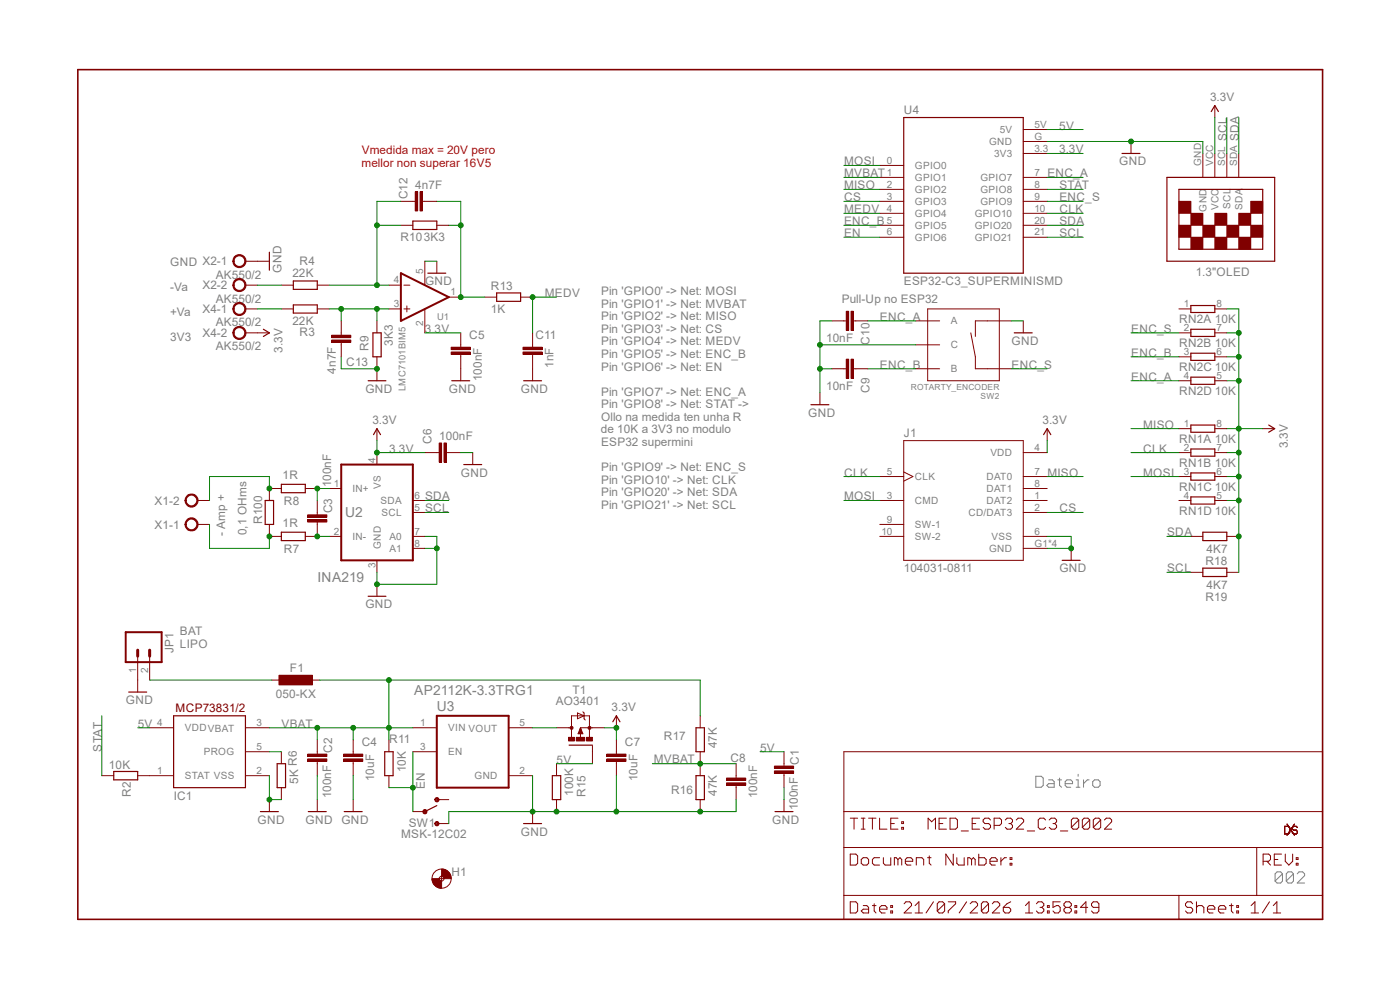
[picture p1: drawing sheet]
<svg xmlns="http://www.w3.org/2000/svg" width="297mm" height="210mm" viewBox="0 0 297 210" stroke-linecap="round" stroke-linejoin="round" font-family="sans-serif">
<g fill="none" stroke="#808080" stroke-width=".21">
<path d="M219.8 164.7h1.1l.4 .4v1.5l-.4 .4h-1.1zM222.5 165.4h.8l.3 .4v1.2h-1.1l-.4-.4 .4-.4h1.1M224.4 165.4h.8M224.8 165.1v1.5l.4 .4M226 166.2h1.5v-.4l-.3-.4h-.8l-.4 .4v.8l.4 .4h.8M228.3 167h.8M228.3 165.4h.4v1.6M228.7 164.3v.4M229.9 165.4v1.6M231.1 165.4h-.4l-.8 .8M231.8 165.8l.4-.4h.8l.4 .4v.8l-.4 .4h-.8l-.4-.4zM272.1 185.4l-.4-.4h-.8l-.4 .4v1.5"/>
<path d="M272.1 185.4v1.5l-.4 .4h-.8l-.4-.4M272.1 185.4l-1.6 1.5M274.4 185.4l-.4-.4h-.7l-.4 .4v1.5M274.4 185.4v1.5l-.4 .4h-.7l-.4-.4M274.4 185.4l-1.5 1.5M275.2 185.4l.4-.4h.8l.4 .4v.4l-1.6 1.5h1.6"/>
</g>
<path d="M191.7 24.9h25.4v33.1h-25.4zM247.6 37.6h22.8v17.8h-22.8zM250.1 40.2h17.8v12.7h-17.8z" fill="none" stroke="#800000" stroke-width=".25"/>
<g fill="none" stroke="#800000" stroke-width=".21">
<path d="M186.6 35.1h5.1M186.6 37.6h5.1M217.1 27.5h5.1M217.1 30h5.1M217.1 32.6h5.1M217.1 37.6h5.1M186.6 40.2h5.1M186.6 42.7h5.1M186.6 45.3h5.1M186.6 47.8h5.1M186.6 50.3h5.1M217.1 40.2h5.1"/>
<path d="M217.1 42.7h5.1M217.1 45.3h5.1M217.1 47.8h5.1M217.1 50.3h5.1M179 159.5h101.6v35.5h-101.6zM179 179.8h101.6M179 172.2h101.6M180.4 173.6h1.5M181.2 173.6v2.3M182.7 173.6h.8M182.7 175.9h.8M183.1 173.6v2.3"/>
<path d="M184.3 173.6h1.5M185.1 173.6v2.3M186.6 173.6v2.3h1.6M189 174.7h.7M190.5 173.6h-1.5v2.3h1.5M191.3 175.5h.4v.4h-.4zM191.3 174.3h.4v.4h-.4zM196.9 175.9v-2.3l.8 .7 .8-.7v2.3M199.2 174.7h.8M200.8 173.6h-1.6v2.3h1.6M201.5 173.6h1.2l.4 .3v1.6l-.4 .4h-1.2zM203.9 176.3h1.5"/>
<path d="M206.2 174.7h.8M207.8 173.6h-1.6v2.3h1.6M210.1 173.9l-.3-.3h-.8l-.4 .3v.4l.4 .4h.8l.3 .4v.4l-.3 .4h-.8l-.4-.4M210.9 175.1h1.2l.4-.4v-.8l-.4-.3h-1.2v2.3M213.3 173.9l.4-.3h.7l.4 .3v.4l-.4 .4M214 174.7h.4M214.4 174.7l.4 .4v.4l-.4 .4h-.7l-.4-.4M215.6 173.9l.4-.3h.7l.5 .3v.4l-1.6 1.6h1.6M217.9 176.3h1.6M221.8 173.9l-.4-.3h-.8l-.3 .3v1.6l.3 .4h.8l.4-.4M222.6 173.9l.4-.3h.8l.4 .3v.4l-.4 .4M223.4 174.7h.4"/>
<path d="M223.8 174.7l.4 .4v.4l-.4 .4h-.8l-.4-.4M225 176.3h1.5M228.9 173.9l-.4-.3h-.8l-.4 .3v1.6M228.9 173.9v1.6l-.4 .4h-.8l-.4-.4M228.9 173.9l-1.6 1.6M231.2 173.9l-.4-.3h-.8l-.4 .3v1.6M231.2 173.9v1.6l-.4 .4h-.8l-.4-.4M231.2 173.9l-1.6 1.6M233.5 173.9l-.4-.3h-.7l-.5 .3v1.6M233.5 173.9v1.6l-.4 .4h-.7l-.5-.4M233.5 173.9l-1.6 1.6M234.3 173.9l.4-.3h.8l.3 .3v.4l-1.5 1.6h1.5"/>
<path d="M266.6 179.8v10.1M179 189.9h101.6M180.4 181.2h1.2l.3 .4v1.5l-.3 .4h-1.2zM180.4 191.3h1.2l.3 .4v1.6l-.3 .4h-1.2zM182.7 182.3l.4-.4h.8l.4 .4v.8l-.4 .4h-.8l-.4-.4zM183.1 192.1h.8l.4 .4v1.2h-1.2l-.4-.4 .4-.4h1.2M185.1 192.1h.7M185.5 191.7v1.6l.3 .4M186.6 192.9h1.6v-.4l-.4-.4h-.8l-.4 .4v.8l.4 .4h.8M186.6 181.9h-1.1l-.4 .4v.8l.4 .4h1.1M187.4 181.9v1.2l.4 .4h1.2v-1.6M189 193.3h.4v.4h-.4z"/>
<path d="M189 192.1h.4v.4h-.4zM190.5 182.3l-.4-.4h-.4v1.6M190.5 182.3l.4-.4 .4 .4v1.2M190.5 182.3v1.2M191.8 191.7l.4-.4h.8l.4 .4v.4l-1.6 1.6h1.6M192.1 182.7h1.5v-.4l-.3-.4h-.9l-.3 .4v.8l.3 .4h.9M194.1 193.7h1.6M194.1 192.1l.8-.8v2.4M194.4 183.5v-1.6h1.2l.4 .4v1.2M196.8 181.9h.7M197.1 181.6v1.5l.4 .4M198 191.3l-1.5 2.4"/>
<path d="M200.4 191.7v1.6l-.4 .4h-.8l-.4-.4M200.4 191.7l-.4-.4h-.8l-.4 .4v1.6M200.4 191.7l-1.6 1.6M201.2 191.3h1.5v.4l-1.5 1.6v.4M202.2 181.2v2.3l-1.5-2.3v2.3M203 181.9v1.2l.4 .4h1.2v-1.6M205.1 191.3l-1.6 2.4M205.8 191.7l.4-.4h.8l.4 .4v.4l-1.6 1.6h1.6M206.1 182.3l-.4-.4h-.4v1.6M206.1 182.3v1.2M206.1 182.3l.4-.4 .4 .4v1.2M207.6 181.2v2.3h1.2l.4-.4v-.8l-.4-.4h-1.2"/>
<path d="M209.7 191.7v1.6l-.4 .4h-.7l-.4-.4M209.7 191.7l-.4-.4h-.7l-.4 .4v1.6M209.7 191.7l-1.5 1.6M210 182.7h1.5v-.4l-.3-.4h-.8l-.4 .4v.8l.4 .4h.8M210.5 191.7l.4-.4h.8l.4 .4v.4l-1.6 1.6h1.6M212.3 181.9v1.6M212.9 192.5h1.1l.4 .4v.4l-.4 .4h-.8l-.3-.4zM213.5 181.9h-.4l-.8 .8M214.3 183.1h.4v.4h-.4zM214.3 181.9h.4v.4h-.4zM214.4 191.3l-.8 .4-.7 .8M217.6 193.7h1.5"/>
<path d="M217.6 192.1l.7-.8v2.4M219.9 191.7l.4-.4h.7l.4 .4v.4l-.4 .4M220.6 192.5h.4M221 192.5l.4 .4v.4l-.4 .4h-.7l-.4-.4M222.2 193.3h.4v.4h-.4zM222.2 192.1h.4v.4h-.4zM224.9 191.3h-1.5v1.2l.8-.4h.3l.4 .4v.8l-.4 .4h-.7l-.4-.4M226.1 192.5l-.4 .4v.4l.4 .4h.8l.4-.4v-.4l-.4-.4M226.1 192.5l-.4-.4v-.4l.4-.4h.8l.4 .4v.4l-.4 .4M226.1 192.5h.8M228 193.3h.4v.4h-.4zM228 192.1h.4v.4h-.4z"/>
<path d="M230.8 192.5h-1.6l1.2-1.2v2.4M233.1 192.5h-1.2l-.3-.4v-.4l.3-.4h.8l.4 .4v1.6l-.4 .4h-.8l-.3-.4M250.1 189.9v5.1M253 191.7l-.4-.4h-.7l-.4 .4v.4l.4 .4h.7l.4 .4v.4l-.4 .4h-.7l-.4-.4M253.8 192.5l.4-.4h.8l.4 .4v1.2M253.8 191.3v2.4M256.2 192.9h1.5v-.4l-.4-.4h-.8l-.3 .4v.8l.3 .4h.8M258.5 192.9h1.6v-.4l-.4-.4h-.8l-.4 .4v.8l.4 .4h.8M260.8 192.1h.8M261.2 191.7v1.6l.4 .4M262.4 193.3h.4v.4h-.4zM262.4 192.1h.4v.4h-.4z"/>
<path d="M265.4 193.7h1.6M265.4 192.1l.8-.8v2.4M268 182.7h1.2l.3-.4v-.7l-.3-.4h-1.2v2.3M268.8 182.7l.7 .8M269.3 191.3l-1.5 2.4M270.1 193.7h1.6M270.1 192.1l.8-.8v2.4M270.3 182.3h.8M271.9 181.2h-1.6v2.3h1.6M272.7 181.2v1.5l.7 .8 .8-.8v-1.5M275 183.1h.4v.4h-.4zM275 181.9h.4v.4h-.4z"/>
</g>
<path d="M16.5 14.8h264.1v180.2h-264.1z" fill="none" stroke="#800000" stroke-width=".34"/>
<path d="M260.3 47.8h2.5v2.5h-2.5z" fill-rule="evenodd" fill="#800000"/>
<path d="M260.3 47.8h2.5v2.5h-2.5z" fill="none" stroke="#800000" stroke-width=".21"/>
<path d="M262.8 45.3h2.5v2.5h-2.5z" fill-rule="evenodd" fill="#800000"/>
<path d="M262.8 45.3h2.5v2.5h-2.5z" fill="none" stroke="#800000" stroke-width=".21"/>
<path d="M265.3 42.7h2.6v2.6h-2.6z" fill-rule="evenodd" fill="#800000"/>
<path d="M265.3 42.7h2.6v2.6h-2.6z" fill="none" stroke="#800000" stroke-width=".21"/>
<path d="M257.7 50.3h2.6v2.6h-2.6z" fill-rule="evenodd" fill="#800000"/>
<path d="M257.7 50.3h2.6v2.6h-2.6z" fill="none" stroke="#800000" stroke-width=".21"/>
<path d="M250.1 42.7h2.5v2.6h-2.5z" fill-rule="evenodd" fill="#800000"/>
<path d="M250.1 42.7h2.5v2.6h-2.5z" fill="none" stroke="#800000" stroke-width=".21"/>
<path d="M252.6 45.3h2.6v2.5h-2.6z" fill-rule="evenodd" fill="#800000"/>
<path d="M252.6 45.3h2.6v2.5h-2.6z" fill="none" stroke="#800000" stroke-width=".21"/>
<path d="M257.7 45.3h2.6v2.5h-2.6z" fill-rule="evenodd" fill="#800000"/>
<path d="M257.7 45.3h2.6v2.5h-2.6z" fill="none" stroke="#800000" stroke-width=".21"/>
<path d="M250.1 47.8h2.5v2.5h-2.5z" fill-rule="evenodd" fill="#800000"/>
<path d="M250.1 47.8h2.5v2.5h-2.5z" fill="none" stroke="#800000" stroke-width=".21"/>
<path d="M255.2 47.8h2.5v2.5h-2.5z" fill-rule="evenodd" fill="#800000"/>
<path d="M255.2 47.8h2.5v2.5h-2.5z" fill="none" stroke="#800000" stroke-width=".21"/>
<path d="M265.3 47.8h2.6v2.5h-2.6z" fill-rule="evenodd" fill="#800000"/>
<path d="M265.3 47.8h2.6v2.5h-2.6z" fill="none" stroke="#800000" stroke-width=".21"/>
<path d="M252.6 50.3h2.6v2.6h-2.6z" fill-rule="evenodd" fill="#800000"/>
<path d="M252.6 50.3h2.6v2.6h-2.6z" fill="none" stroke="#800000" stroke-width=".21"/>
<path d="M262.8 50.3h2.5v2.6h-2.5z" fill-rule="evenodd" fill="#800000"/>
<g fill="none" stroke="#800000" stroke-width=".21">
<path d="M255.2 32.6v5M257.7 32.6v5M260.3 32.6v5M262.8 32.6v5M85 47.8h2.6M90.1 55.4v5.1M92.7 47.8h2.5M262.8 50.3h2.5v2.6h-2.5zM59.7 65.5h2.5M59.7 60.5h2.5M67.3 65.5h2.5M67.3 60.5h2.5"/>
<path d="M80 68.1v2.5M80 75.7v2.5M82.5 65.5h2.5M82.5 60.5h2.5M85.7 65.5h1.3M85.7 60.5h1.3M86.3 64.9v1.3M90.1 65.5v5.1M95.2 63h2.5M97.7 73.2v.5M97.7 75.2v.5M102.8 63h2.6"/>
<path d="M110.4 63h2.6"/>
</g>
<path d="M62.2 59.6h5.1v1.8h-5.1zM87.6 46.9h5.1v1.8h-5.1zM62.2 64.7h5.1v1.7h-5.1zM79.1 70.6h1.8v5.1h-1.8zM105.4 62.1h5v1.8h-5z" fill="none" stroke="#800000" stroke-width=".25"/>
<path d="M85 58l10.2 5-10.2 5.1z" fill="none" stroke="#800000" stroke-width=".42"/>
<path d="M95.7 73.7h4.1v.5h-4.1z" fill-rule="evenodd" fill="#800000"/>
<path d="M95.7 73.7h4.1v.5h-4.1z" fill="none" stroke="#800000" stroke-width=".21"/>
<path d="M95.7 74.7h4.1v.5h-4.1z" fill-rule="evenodd" fill="#800000"/>
<g fill="none" stroke="#800000" stroke-width=".21">
<path d="M92.7 55.4v2.6M80 78.2v2.6M95.7 74.7h4.1v.5h-4.1zM97.7 70.6v2.6M97.7 75.7v5.1M194.3 78.2h5M194.3 68.1h5M194.3 73.2h5M196.8 65.5h15.2v15.3h-15.2zM206 70.6l.9 5.1v2.5h7.6M214.5 68.1h-7.6v3.3M92.7 96h.5"/>
<path d="M94.7 96h.5"/>
</g>
<path d="M90.8 58h3.8M78.1 80.8h3.8M95.8 80.8h3.9" fill="none" stroke="#800000" stroke-width=".25"/>
<path d="M93.2 94h.5v4h-.5z" fill-rule="evenodd" fill="#800000"/>
<path d="M93.2 94h.5v4h-.5z" fill="none" stroke="#800000" stroke-width=".21"/>
<path d="M94.2 94h.5v4h-.5z" fill-rule="evenodd" fill="#800000"/>
<g fill="none" stroke="#800000" stroke-width=".21">
<path d="M80 96v2.6M90.1 96h2.6M94.2 94h.5v4h-.5zM95.2 96h2.5M57.1 103.6v2.6M57.1 111.3v2.5M67.3 108.7v.5M67.3 110.7v.6M69.8 113.8h2.6M69.8 103.6h2.6M80 118.9v2.5M87.6 113.8h2.5"/>
<path d="M87.6 116.3h2.5M87.6 108.7h2.5M87.6 106.2h2.5"/>
</g>
<path d="M56.3 106.2h1.7v5.1h-1.7z" fill="none" stroke="#800000" stroke-width=".25"/>
<path d="M72.4 98.6h15.2v20.3h-15.2z" fill="none" stroke="#800000" stroke-width=".42"/>
<path d="M65.3 110.2h4v.5h-4z" fill-rule="evenodd" fill="#800000"/>
<path d="M65.3 110.2h4v.5h-4z" fill="none" stroke="#800000" stroke-width=".21"/>
<path d="M65.3 109.2h4v.5h-4z" fill-rule="evenodd" fill="#800000"/>
<g fill="none" stroke="#800000" stroke-width=".21">
<path d="M191.7 93.5h25.4v25.4h-25.4zM217.1 96h5.1M57.1 103.6h2.6M57.1 113.8h2.6M64.8 103.6h2.5M65.3 109.2h4v.5h-4zM67.3 106.2v2.5M67.3 111.3v2.5h-2.5M186.6 113.8h5.1M186.6 106.2h5.1M186.6 101.1h5.1M186.6 111.3h5.1"/>
<path d="M191.7 100.1l2 1-2 1M217.1 103.6h5.1M217.1 113.8h5.1M217.1 106.2h5.1M217.1 108.7h5.1M217.1 101.1h5.1M217.1 116.3h5.1M31.7 154.4h5.1M52.1 154.4h5M52.1 159.5h5M120.6 154.4h.6M121.2 156.4v-4.6h3.9v4.6"/>
<path d="M122.5 151.3l1.4 .5-1.4 .7zM123.1 154.4h2.6M123.1 154.4l.6 1.3h-1.1zM123.1 155.5v.9M123.7 151l.2 .3v1.2l.3 .2M125.7 158.2v1.3M31.7 164.5h5.1M52.1 164.5h5"/>
</g>
<path d="M59.7 102.7h5.1v1.8h-5.1zM59.7 112.9h5.1v1.8h-5.1zM36.8 151.8h15.3v15.3h-15.3zM120.7 158.1h5" fill="none" stroke="#800000" stroke-width=".25"/>
<path d="M123.1 155.3v.2h-.2l.2-.9 .3 .9" fill="none" stroke="#800000" stroke-width=".34"/>
<path d="M124.8 154.2h.5v.4h-.5l-.1-.2z" fill-rule="evenodd" fill="#800000"/>
<path d="M124.8 154.2h.5v.4h-.5l-.1-.2z" fill="none" stroke="#800000" stroke-width=".21"/>
<path d="M121 154.2h.5v.4h-.5l-.1-.2z" fill-rule="evenodd" fill="#800000"/>
<path d="M121 154.2h.5v.4h-.5l-.1-.2z" fill="none" stroke="#800000" stroke-width=".21"/>
<path d="M124.4 156.4h1.3v.8h-1.3z" fill-rule="evenodd" fill="#800000"/>
<path d="M124.4 156.4h1.3v.8h-1.3z" fill="none" stroke="#800000" stroke-width=".21"/>
<path d="M120.6 156.4h1.3v.8h-1.3z" fill-rule="evenodd" fill="#800000"/>
<path d="M120.6 156.4h1.3v.8h-1.3z" fill="none" stroke="#800000" stroke-width=".21"/>
<path d="M122.3 156.4h1.7v.8h-1.7z" fill-rule="evenodd" fill="#800000"/>
<g fill="none" stroke="#800000" stroke-width=".21">
<path d="M100.3 96v2.6M80 124v2.5M59.7 159.5v2.5M87.6 154.4h5.1M87.6 159.5h5.1M107.9 154.4h5.1M118.1 154.4h2.5M122.3 156.4h1.7v.8h-1.7zM125.7 159.5v2.5M125.7 154.4h2.5M130.8 159.5v.5M57.1 169.6v2.6"/>
<path d="M59.7 167.1v2.5M107.9 164.5h5.1M113 172.2v2.5M118.1 162v2.5M118.1 169.6v2.6M130.8 161.5v.5"/>
</g>
<path d="M92.7 151.8h15.2v15.3h-15.2z" fill="none" stroke="#800000" stroke-width=".42"/>
<path d="M98.4 98.6h3.8M78.1 126.5h3.8M55.2 172.2h3.9M58.8 162h1.8v5.1h-1.8zM111.1 174.7h3.8M117.2 164.5h1.8v5.1h-1.8z" fill="none" stroke="#800000" stroke-width=".25"/>
<path d="M128.7 160h4.1v.5h-4.1z" fill-rule="evenodd" fill="#800000"/>
<path d="M128.7 160h4.1v.5h-4.1z" fill="none" stroke="#800000" stroke-width=".21"/>
<path d="M128.7 161h4.1v.5h-4.1z" fill-rule="evenodd" fill="#800000"/>
<path d="M74.9 159.5v.5M130.8 156.9v2.6M74.9 161.5v.5M128.7 161h4.1v.5h-4.1zM130.8 162v2.5" fill="none" stroke="#800000" stroke-width=".21"/>
<path d="M72.9 160h4.1v.5h-4.1z" fill-rule="evenodd" fill="#800000"/>
<path d="M72.9 160h4.1v.5h-4.1z" fill="none" stroke="#800000" stroke-width=".21"/>
<path d="M72.9 161h4.1v.5h-4.1z" fill-rule="evenodd" fill="#800000"/>
<path d="M29.2 139.2v7.6M31.7 139.2v5.1M74.9 156.9v2.6M82.5 156.9v2.6M72.9 161h4.1v.5h-4.1zM74.9 162v2.5M82.5 164.5v2.6M92.7 174.7h.6M92.7 169.6h.6" fill="none" stroke="#800000" stroke-width=".21"/>
<path d="M27.3 146.8h3.8M81.6 159.5h1.8v5h-1.8zM92.7 170.9l-2.6 1.3" fill="none" stroke="#800000" stroke-width=".25"/>
<path d="M26.7 134.1h7.6v6.4h-7.6z" fill="none" stroke="#800000" stroke-width=".42"/>
<path d="M29.2 137.9v1.3M31.7 137.9v1.3" fill="none" stroke="#800000" stroke-width=".64"/>
<path d="M92.3 169.4l.5-.2 .3 .4-.1 .3-.5 .2-.3-.5 .4-.2 .3 .2-.3 .3-.4-.3z" fill-rule="evenodd" fill="#800000"/>
<path d="M92.3 169.4l.5-.2 .3 .4-.1 .3-.5 .2-.3-.5 .4-.2 .3 .2-.3 .3-.4-.3z" fill="none" stroke="#800000" stroke-width=".21"/>
<path d="M92.3 174.5l.5-.2 .3 .4-.1 .3-.5 .2-.3-.5 .4-.2 .3 .2-.3 .3-.4-.3z" fill-rule="evenodd" fill="#800000"/>
<path d="M92.3 174.5l.5-.2 .3 .4-.1 .3-.5 .2-.3-.5 .4-.2 .3 .2-.3 .3-.4-.3z" fill="none" stroke="#800000" stroke-width=".21"/>
<path d="M89.8 171.9l.5-.2 .3 .5-.1 .3-.5 .1-.3-.4 .4-.3 .3 .3-.3 .2-.4-.2z" fill-rule="evenodd" fill="#800000"/>
<path d="M179 68.1h.5M181.1 68.1h.5M227.2 116.3v2.6M87.6 172.2h2.5M89.8 171.9l.5-.2 .3 .5-.1 .3-.5 .1-.3-.4 .4-.3 .3 .3-.3 .2-.4-.2zM92.7 174.7h2.5M92.7 169.6h2.5" fill="none" stroke="#800000" stroke-width=".21"/>
<path d="M225.3 118.9h3.9" fill="none" stroke="#800000" stroke-width=".25"/>
<path d="M180.6 66h.5v4.1h-.5z" fill-rule="evenodd" fill="#800000"/>
<path d="M180.6 66h.5v4.1h-.5z" fill="none" stroke="#800000" stroke-width=".21"/>
<path d="M179.5 66h.5v4.1h-.5z" fill-rule="evenodd" fill="#800000"/>
<path d="M176.5 68.1h2.5M179 78.2h.5M179.5 66h.5v4.1h-.5zM181.1 78.2h.5M181.6 68.1h2.5" fill="none" stroke="#800000" stroke-width=".21"/>
<path d="M180.6 76.2h.5v4.1h-.5z" fill-rule="evenodd" fill="#800000"/>
<path d="M180.6 76.2h.5v4.1h-.5z" fill="none" stroke="#800000" stroke-width=".21"/>
<path d="M179.5 76.2h.5v4.1h-.5z" fill-rule="evenodd" fill="#800000"/>
<path d="M239.9 30v2.6M176.5 78.2h2.5M179.5 76.2h.5v4.1h-.5zM181.6 78.2h2.5M217.1 68.1v2.5M173.9 83.3v2.6" fill="none" stroke="#800000" stroke-width=".21"/>
<path d="M238 32.6h3.9M215.2 70.6h3.8M172 85.9h3.9" fill="none" stroke="#800000" stroke-width=".25"/>
<path d="M39.6 110.4a1.39 1.39 0 0 1 2.2 .1 1.39 1.39 0 0 1-.8 2.1 1.39 1.39 0 0 1-1.8-1.3h.3a1.15 1.15 0 0 1 1.7-1 1.15 1.15 0 0 1 .2 1.9 1.15 1.15 0 0 1-1.9-.6v-.3h-.3z" fill-rule="evenodd" fill="#800000"/>
<path d="M39.6 110.4a1.39 1.39 0 0 1 2.2 .1 1.39 1.39 0 0 1-.8 2.1 1.39 1.39 0 0 1-1.8-1.3h.3a1.15 1.15 0 0 1 1.7-1 1.15 1.15 0 0 1 .2 1.9 1.15 1.15 0 0 1-1.9-.6v-.3h-.3zM41.9 111.3h2.5" fill="none" stroke="#800000" stroke-width=".21"/>
<path d="M39.6 105.3a1.39 1.39 0 0 1 2.2 .1 1.39 1.39 0 0 1-.8 2.1 1.39 1.39 0 0 1-1.8-1.3h.3a1.15 1.15 0 0 1 1.7-1 1.15 1.15 0 0 1 .2 1.9 1.15 1.15 0 0 1-1.9-.5v-.4h-.3z" fill-rule="evenodd" fill="#800000"/>
<path d="M39.6 105.3a1.39 1.39 0 0 1 2.2 .1 1.39 1.39 0 0 1-.8 2.1 1.39 1.39 0 0 1-1.8-1.3h.3a1.15 1.15 0 0 1 1.7-1 1.15 1.15 0 0 1 .2 1.9 1.15 1.15 0 0 1-1.9-.5v-.4h-.3zM41.9 106.2h2.5M67.3 159.5v.5M148.5 151.8v2.6M148.5 159.5v5M67.3 161.5v.5M148.5 169.6v2.6" fill="none" stroke="#800000" stroke-width=".21"/>
<path d="M147.7 154.4h1.7v5.1h-1.7zM147.7 164.5h1.7v5.1h-1.7z" fill="none" stroke="#800000" stroke-width=".25"/>
<path d="M65.3 161h4v.5h-4z" fill-rule="evenodd" fill="#800000"/>
<path d="M65.3 161h4v.5h-4z" fill="none" stroke="#800000" stroke-width=".21"/>
<path d="M65.3 160h4v.5h-4z" fill-rule="evenodd" fill="#800000"/>
<path d="M65.3 160h4v.5h-4zM67.3 156.9v2.6M67.3 162v2.5M67.3 169.6v2.6M74.9 169.6v2.6M166.3 162v.5M166.3 164v.5" fill="none" stroke="#800000" stroke-width=".21"/>
<path d="M65.4 172.2h3.8M73 172.2h3.8" fill="none" stroke="#800000" stroke-width=".25"/>
<path d="M164.3 163.5h4.1v.5h-4.1z" fill-rule="evenodd" fill="#800000"/>
<path d="M164.3 163.5h4.1v.5h-4.1z" fill="none" stroke="#800000" stroke-width=".21"/>
<path d="M164.3 162.5h4.1v.5h-4.1z" fill-rule="evenodd" fill="#800000"/>
<g fill="none" stroke="#800000" stroke-width=".21">
<path d="M257.7 22.4v2.5M250.1 65.5h2.5M250.1 70.6h2.5M250.1 75.7h2.5M257.7 65.5h2.6M257.7 70.6h2.6M257.7 75.7h2.6M80 90.9v2.6M222.2 90.9v2.6M250.1 90.9h2.5M250.1 96h2.5M250.1 80.8h2.5"/>
<path d="M257.7 90.9h2.6M257.7 96h2.6M257.7 80.8h2.6M267.9 90.9h2.5M250.1 101.1h2.5M250.1 106.2h2.5M252.6 113.8h2.6M257.7 101.1h2.6M257.7 106.2h2.6M260.3 113.8h2.5M252.6 121.4h2.6M260.3 121.4h2.5"/>
<path d="M130.8 151.8v2.6M166.3 159.5v2.5M21.6 164.5h2.5M29.2 164.5h2.5M156.2 164.5v.6M156.2 166.6v.5M164.3 162.5h4.1v.5h-4.1zM166.3 164.5v2.6M166.3 169.6v2.6"/>
</g>
<g fill="none" stroke="#800000" stroke-width=".25">
<path d="M257 23.7l.7-1.3 .8 1.3M252.6 64.8h5.1v1.5h-5.1zM252.6 69.8h5.1v1.6h-5.1zM252.6 74.9h5.1v1.6h-5.1zM79.2 92.2l.8-1.3 .7 1.3M221.4 92.2l.8-1.3 .7 1.3M252.6 90.2h5.1v1.5h-5.1zM252.6 80h5.1v1.5h-5.1zM252.6 95.2h5.1v1.6h-5.1zM269.2 90.2l1.2 .7-1.2 .8M252.6 100.3h5.1v1.6h-5.1zM252.6 105.4h5.1v1.5h-5.1z"/>
<path d="M255.2 112.9h5.1v1.8h-5.1zM255.2 120.5h5.1v1.8h-5.1zM130 153.1l.8-1.3 .7 1.3M24.1 163.7h5.1v1.7h-5.1zM164.4 172.2h3.8"/>
</g>
<path d="M154.1 166.1h4.1v.5h-4.1z" fill-rule="evenodd" fill="#800000"/>
<path d="M154.1 166.1h4.1v.5h-4.1z" fill="none" stroke="#800000" stroke-width=".21"/>
<path d="M154.1 165.1h4.1v.5h-4.1z" fill-rule="evenodd" fill="#800000"/>
<g fill="none" stroke="#800000" stroke-width=".21">
<path d="M154.1 165.1h4.1v.5h-4.1zM156.2 162v2.5M156.2 167.1v2.5"/>
<circle cx="93.7" cy="186.4" r="2.04"/>
<circle cx="93.7" cy="186.4" r=".51"/>
</g>
<path d="M93.7 184.4a1.99 1.99 0 0 1 2 2h-1.5l-.1-.3-.4-.2z" fill-rule="evenodd" fill="#800000"/>
<path d="M93.7 184.4a1.99 1.99 0 0 1 2 2h-1.5l-.1-.3-.4-.2z" fill="none" stroke="#800000" stroke-width=".21"/>
<path d="M91.7 186.4h1.5l.1 .4 .4 .1v1.5a2.05 2.05 0 0 1-2-2z" fill-rule="evenodd" fill="#800000"/>
<path d="M54.6 70.6h2.5M272.5 175.3h.8l.3 .3v1.1l-.3 .2h-.8zM273 174.8l1.6 2.4M274.6 174.8l-1.6 2.4M275.3 175.6l-.3-.3h-.6l-.2 .3v.3l.2 .2h.6l.3 .3v.3l-.3 .2h-.6l-.2-.2M91.7 186.4h1.5l.1 .4 .4 .1v1.5a2.05 2.05 0 0 1-2-2zM93.2 186.4h1M93.7 185.9v1" fill="none" stroke="#800000" stroke-width=".21"/>
<path d="M55.9 69.8l1.2 .8-1.2 .8" fill="none" stroke="#800000" stroke-width=".25"/>
<path d="M59.2 143.3h7.1v2h-7.1z" fill-rule="evenodd" fill="#800000"/>
<path d="M57.7 144.3h2.5M59.2 143.3h7.1v2h-7.1zM65.3 144.3h2.5" fill="none" stroke="#800000" stroke-width=".21"/>
<path d="M49.7 54.5a1.41 1.41 0 0 1 2.3 0 1.41 1.41 0 0 1-.7 2.2 1.41 1.41 0 0 1-1.9-1.3h.3a1.14 1.14 0 0 1 1.4-1.1 1.14 1.14 0 0 1 .6 1.8 1.14 1.14 0 0 1-1.8 0l-.2-.7h-.3z" fill-rule="evenodd" fill="#800000"/>
<path d="M49.7 54.5a1.41 1.41 0 0 1 2.3 0 1.41 1.41 0 0 1-.7 2.2 1.41 1.41 0 0 1-1.9-1.3h.3a1.14 1.14 0 0 1 1.4-1.1 1.14 1.14 0 0 1 .6 1.8 1.14 1.14 0 0 1-1.8 0l-.2-.7h-.3zM52.1 55.4h2.5" fill="none" stroke="#800000" stroke-width=".21"/>
<path d="M49.7 59.6a1.41 1.41 0 0 1 2.3 0 1.41 1.41 0 0 1-.7 2.2 1.41 1.41 0 0 1-1.9-1.3h.3a1.14 1.14 0 0 1 1.4-1.1 1.14 1.14 0 0 1 .6 1.7 1.14 1.14 0 0 1-1.8 .1l-.2-.7h-.3z" fill-rule="evenodd" fill="#800000"/>
<path d="M49.7 59.6a1.41 1.41 0 0 1 2.3 0 1.41 1.41 0 0 1-.7 2.2 1.41 1.41 0 0 1-1.9-1.3h.3a1.14 1.14 0 0 1 1.4-1.1 1.14 1.14 0 0 1 .6 1.7 1.14 1.14 0 0 1-1.8 .1l-.2-.7h-.3zM52.1 60.5h2.5" fill="none" stroke="#800000" stroke-width=".21"/>
<path d="M49.7 64.6a1.41 1.41 0 0 1 2.3 .1 1.41 1.41 0 0 1-.8 2.1 1.41 1.41 0 0 1-1.8-1.3h.3a1.15 1.15 0 0 1 1.6-.9 1.15 1.15 0 0 1 .2 1.9 1.15 1.15 0 0 1-1.8-.5v-.5h-.3z" fill-rule="evenodd" fill="#800000"/>
<path d="M49.7 64.6a1.41 1.41 0 0 1 2.3 .1 1.41 1.41 0 0 1-.8 2.1 1.41 1.41 0 0 1-1.8-1.3h.3a1.15 1.15 0 0 1 1.6-.9 1.15 1.15 0 0 1 .2 1.9 1.15 1.15 0 0 1-1.8-.5v-.5h-.3zM52.1 65.5h2.5" fill="none" stroke="#800000" stroke-width=".21"/>
<path d="M49.7 69.7a1.41 1.41 0 0 1 2.3 .1 1.41 1.41 0 0 1-.8 2.1 1.41 1.41 0 0 1-1.8-1.3h.3a1.15 1.15 0 0 1 1.6-.9 1.15 1.15 0 0 1 .2 1.9 1.15 1.15 0 0 1-1.8-.6v-.4h-.3z" fill-rule="evenodd" fill="#800000"/>
<path d="M54.6 55.4h2.5M49.7 69.7a1.41 1.41 0 0 1 2.3 .1 1.41 1.41 0 0 1-.8 2.1 1.41 1.41 0 0 1-1.8-1.3h.3a1.15 1.15 0 0 1 1.6-.9 1.15 1.15 0 0 1 .2 1.9 1.15 1.15 0 0 1-1.8-.6v-.4h-.3zM52.1 70.6h2.5M113 73.2v.5M113 75.2v.5" fill="none" stroke="#800000" stroke-width=".21"/>
<path d="M57.1 53.5v3.8" fill="none" stroke="#800000" stroke-width=".25"/>
<path d="M111 73.7h4v.5h-4z" fill-rule="evenodd" fill="#800000"/>
<path d="M111 73.7h4v.5h-4z" fill="none" stroke="#800000" stroke-width=".21"/>
<path d="M111 74.7h4v.5h-4z" fill-rule="evenodd" fill="#800000"/>
<path d="M87.6 42.7h.5M89.6 42.7h.5M111 74.7h4v.5h-4zM113 70.6v2.6M113 75.7v5.1" fill="none" stroke="#800000" stroke-width=".21"/>
<path d="M111.1 80.8h3.8" fill="none" stroke="#800000" stroke-width=".25"/>
<path d="M88.1 40.7h.5v4h-.5z" fill-rule="evenodd" fill="#800000"/>
<path d="M88.1 40.7h.5v4h-.5z" fill="none" stroke="#800000" stroke-width=".21"/>
<path d="M89.1 40.7h.5v4h-.5z" fill-rule="evenodd" fill="#800000"/>
<path d="M85 42.7h2.6M89.1 40.7h.5v4h-.5zM90.1 42.7h2.6M72.4 70.6v.5M72.4 72.6v.6" fill="none" stroke="#800000" stroke-width=".21"/>
<path d="M70.4 72.1h4v.5h-4z" fill-rule="evenodd" fill="#800000"/>
<path d="M70.4 72.1h4v.5h-4z" fill="none" stroke="#800000" stroke-width=".21"/>
<path d="M70.4 71.1h4v.5h-4z" fill-rule="evenodd" fill="#800000"/>
<path d="M70.4 71.1h4v.5h-4zM72.4 68.1v2.5M72.4 73.2v2.5" fill="none" stroke="#800000" stroke-width=".21"/>
<path d="M72.4 75.7v2.5h7.6" fill="none" stroke="#008000" stroke-width=".21"/>
<circle cx="80" cy="78.2" r=".51" fill="#008000"/>
<g fill="none" stroke="#008000" stroke-width=".21">
<path d="M90.1 55.4h2.6M80 124h12.7"/>
<circle cx="80" cy="78.2" r=".51"/>
</g>
<circle cx="80" cy="124" r=".51" fill="#008000"/>
<g fill="none" stroke="#008000" stroke-width=".21">
<path d="M90.1 116.3h2.6M90.1 113.8h2.6v10.2"/>
<circle cx="80" cy="124" r=".51"/>
</g>
<circle cx="92.7" cy="116.3" r=".51" fill="#008000"/>
<g fill="none" stroke="#008000" stroke-width=".21">
<path d="M97.7 96h2.6M80 121.4v2.6M113 164.5v7.7h5.1"/>
<circle cx="92.7" cy="116.3" r=".51"/>
</g>
<circle cx="113" cy="172.2" r=".51" fill="#008000"/>
<g fill="none" stroke="#008000" stroke-width=".21">
<path d="M130.8 164.5v7.7h-12.7"/>
<circle cx="113" cy="172.2" r=".51"/>
</g>
<circle cx="118.1" cy="172.2" r=".51" fill="#008000"/>
<g fill="none" stroke="#008000" stroke-width=".21">
<path d="M130.8 172.2h17.7"/>
<circle cx="118.1" cy="172.2" r=".51"/>
</g>
<circle cx="130.8" cy="172.2" r=".51" fill="#008000"/>
<g fill="none" stroke="#008000" stroke-width=".21">
<path d="M113 172.2h-17.8v2.5M156.2 169.6v2.6h-7.7"/>
<circle cx="130.8" cy="172.2" r=".51"/>
</g>
<circle cx="148.5" cy="172.2" r=".51" fill="#008000"/>
<g fill="none" stroke="#008000" stroke-width=".21">
<path d="M57.1 164.5v5.1h2.6"/>
<circle cx="148.5" cy="172.2" r=".51"/>
</g>
<circle cx="57.1" cy="169.6" r=".51" fill="#008000"/>
<g fill="none" stroke="#008000" stroke-width=".21">
<path d="M222.2 113.8h5v2.5h-5"/>
<circle cx="57.1" cy="169.6" r=".51"/>
</g>
<circle cx="227.2" cy="116.3" r=".51" fill="#008000"/>
<g fill="none" stroke="#008000" stroke-width=".21">
<path d="M173.9 78.2h2.6M176.5 68.1h-2.6v15.2"/>
<circle cx="227.2" cy="116.3" r=".51"/>
</g>
<circle cx="173.9" cy="78.2" r=".51" fill="#008000"/>
<g fill="none" stroke="#008000" stroke-width=".21">
<path d="M173.9 73.2h20.4"/>
<circle cx="173.9" cy="78.2" r=".51"/>
</g>
<circle cx="173.9" cy="73.2" r=".51" fill="#008000"/>
<g fill="none" stroke="#008000" stroke-width=".21">
<path d="M222.2 30h33v2.6"/>
<circle cx="173.9" cy="73.2" r=".51"/>
</g>
<circle cx="239.9" cy="30" r=".51" fill="#008000"/>
<g fill="none" stroke="#008000" stroke-width=".21">
<path d="M260.3 24.9v7.7M262.8 24.9v7.7M85 47.8h-5v12.7M222.2 47.8h7.6M222.2 50.3h7.6M69.8 60.5h12.7M214.5 68.1h2.6M90.1 106.2h5.1M90.1 108.7h5.1M247.6 113.8h5M247.6 121.4h5M67.3 164.5v5.1"/>
<path d="M74.9 164.5v5.1M166.3 167.1v2.5"/>
<circle cx="239.9" cy="30" r=".51"/>
</g>
<circle cx="80" cy="60.5" r=".51" fill="#008000"/>
<g fill="none" stroke="#008000" stroke-width=".21">
<path d="M85 42.7h-5v5.1"/>
<circle cx="80" cy="60.5" r=".51"/>
</g>
<circle cx="80" cy="47.8" r=".51" fill="#008000"/>
<g fill="none" stroke="#008000" stroke-width=".21">
<path d="M95.2 47.8h2.5v15.2h5.1"/>
<circle cx="80" cy="47.8" r=".51"/>
</g>
<circle cx="97.7" cy="63" r=".51" fill="#008000"/>
<g fill="none" stroke="#008000" stroke-width=".21">
<path d="M92.7 42.7h5v5.1"/>
<circle cx="97.7" cy="63" r=".51"/>
</g>
<circle cx="97.7" cy="47.8" r=".51" fill="#008000"/>
<g fill="none" stroke="#008000" stroke-width=".21">
<path d="M69.8 65.5h12.7M80 65.5v2.6"/>
<circle cx="97.7" cy="47.8" r=".51"/>
</g>
<circle cx="80" cy="65.5" r=".51" fill="#008000"/>
<g fill="none" stroke="#008000" stroke-width=".21">
<path d="M72.4 65.5v2.6"/>
<circle cx="80" cy="65.5" r=".51"/>
</g>
<circle cx="72.4" cy="65.5" r=".51" fill="#008000"/>
<g fill="none" stroke="#008000" stroke-width=".21">
<path d="M118.1 63h-5.1v7.6"/>
<circle cx="72.4" cy="65.5" r=".51"/>
</g>
<circle cx="113" cy="63" r=".51" fill="#008000"/>
<g fill="none" stroke="#008000" stroke-width=".21">
<path d="M222.2 37.6h7.6M179 45.3h7.6M179 47.8h7.6M222.2 42.7h7.6M184.1 68.1h10.2M184.1 78.2h10.2M214.5 78.2h7.7M239.9 75.7h10.2M239.9 70.6h10.2M239.9 80.8h10.2M44.4 101.1h12.7v2.5"/>
<circle cx="113" cy="63" r=".51"/>
</g>
<circle cx="57.1" cy="103.6" r=".51" fill="#008000"/>
<g fill="none" stroke="#008000" stroke-width=".21">
<path d="M44.4 101.1v5.1M57.1 113.8v2.5h-12.7"/>
<circle cx="57.1" cy="103.6" r=".51"/>
</g>
<circle cx="57.1" cy="113.8" r=".51" fill="#008000"/>
<g fill="none" stroke="#008000" stroke-width=".21">
<path d="M44.4 111.3v5M69.8 103.6h-2.5v2.6"/>
<circle cx="57.1" cy="113.8" r=".51"/>
</g>
<circle cx="67.3" cy="103.6" r=".51" fill="#008000"/>
<g fill="none" stroke="#008000" stroke-width=".21">
<path d="M67.3 113.8h2.5"/>
<circle cx="67.3" cy="103.6" r=".51"/>
</g>
<circle cx="67.3" cy="113.8" r=".51" fill="#008000"/>
<g fill="none" stroke="#008000" stroke-width=".21">
<path d="M222.2 27.5h7.6M29.2 154.4h2.5M57.1 159.5h2.6M87.6 159.5v12.7M161.2 159.5h5.1M82.5 167.1h5.1M118.1 162h7.6"/>
<circle cx="67.3" cy="113.8" r=".51"/>
</g>
<circle cx="87.6" cy="167.1" r=".51" fill="#008000"/>
<g fill="none" stroke="#008000" stroke-width=".21">
<path d="M179 50.3h7.6M57.1 154.4h30.5M74.9 154.4v2.5"/>
<circle cx="87.6" cy="167.1" r=".51"/>
</g>
<circle cx="74.9" cy="154.4" r=".51" fill="#008000"/>
<g fill="none" stroke="#008000" stroke-width=".21">
<path d="M82.5 154.4v2.5"/>
<circle cx="74.9" cy="154.4" r=".51"/>
</g>
<circle cx="82.5" cy="154.4" r=".51" fill="#008000"/>
<g fill="none" stroke="#008000" stroke-width=".21">
<path d="M67.3 154.4v2.5M148.5 151.8v-7.5h-66v10.1"/>
<circle cx="82.5" cy="154.4" r=".51"/>
</g>
<circle cx="67.3" cy="154.4" r=".51" fill="#008000"/>
<g fill="none" stroke="#008000" stroke-width=".21">
<path d="M67.8 144.3h14.7"/>
<circle cx="67.3" cy="154.4" r=".51"/>
</g>
<circle cx="82.5" cy="144.3" r=".51" fill="#008000"/>
<g fill="none" stroke="#008000" stroke-width=".21">
<path d="M179 35.1h7.6M179 37.6h7.6M179 40.2h7.6M179 42.7h7.6M222.2 40.2h7.6M222.2 45.3h7.6M239.9 90.9h10.2M239.9 96h10.2M179 101.1h7.6M179 106.2h7.6M222.2 101.1h7.6M222.2 108.7h7.6"/>
<path d="M239.9 101.1h10.2M21.6 151.8v12.7M113 154.4h5.1M138.4 162h10.1"/>
<circle cx="82.5" cy="144.3" r=".51"/>
</g>
<circle cx="148.5" cy="162" r=".51" fill="#008000"/>
<g fill="none" stroke="#008000" stroke-width=".21">
<path d="M260.3 90.9h7.6M262.8 90.9v15.3h-2.5M148.5 162h7.7"/>
<circle cx="148.5" cy="162" r=".51"/>
</g>
<circle cx="262.8" cy="90.9" r=".51" fill="#008000"/>
<g fill="none" stroke="#008000" stroke-width=".21">
<path d="M260.3 96h2.5"/>
<circle cx="262.8" cy="90.9" r=".51"/>
</g>
<circle cx="262.8" cy="96" r=".51" fill="#008000"/>
<g fill="none" stroke="#008000" stroke-width=".21">
<path d="M260.3 101.1h2.5"/>
<circle cx="262.8" cy="96" r=".51"/>
</g>
<circle cx="262.8" cy="101.1" r=".51" fill="#008000"/>
<g fill="none" stroke="#008000" stroke-width=".21">
<path d="M260.3 65.5h2.5v25.4M260.3 70.6h2.5"/>
<circle cx="262.8" cy="101.1" r=".51"/>
</g>
<circle cx="262.8" cy="70.6" r=".51" fill="#008000"/>
<g fill="none" stroke="#008000" stroke-width=".21">
<path d="M260.3 75.7h2.5"/>
<circle cx="262.8" cy="70.6" r=".51"/>
</g>
<circle cx="262.8" cy="75.7" r=".51" fill="#008000"/>
<g fill="none" stroke="#008000" stroke-width=".21">
<path d="M260.3 80.8h2.5"/>
<circle cx="262.8" cy="75.7" r=".51"/>
</g>
<circle cx="262.8" cy="80.8" r=".51" fill="#008000"/>
<g fill="none" stroke="#008000" stroke-width=".21">
<path d="M262.8 106.2v15.2"/>
<circle cx="262.8" cy="80.8" r=".51"/>
</g>
<circle cx="262.8" cy="106.2" r=".51" fill="#008000"/>
<circle cx="262.8" cy="106.2" r=".51" fill="none" stroke="#008000" stroke-width=".21"/>
<circle cx="262.8" cy="113.8" r=".51" fill="#008000"/>
<g fill="none" stroke="#008000" stroke-width=".21">
<path d="M222.2 32.6h7.6M257.7 24.9v7.7M90.1 70.6h7.6M222.2 93.5v2.5M128.2 154.4h2.6v2.5"/>
<circle cx="262.8" cy="113.8" r=".51"/>
</g>
<circle cx="130.8" cy="154.4" r=".51" fill="#008000"/>
<g fill="none" stroke="#008000" stroke-width=".21">
<path d="M80 93.5v2.5h10.1"/>
<circle cx="130.8" cy="154.4" r=".51"/>
</g>
<circle cx="80" cy="96" r=".51" fill="#008000"/>
<g fill="none" stroke="#008000" stroke-width=".21">
<path d="M54.6 60.5h5.1M54.6 65.5h5.1M31.7 144.3h26"/>
<circle cx="80" cy="96" r=".51"/>
</g>
<g font-size="2.9" fill="#808080">
<text x="73.2" y="109.7">U2</text>
<text x="67.4" y="123.4">INA219</text>
<text x="87.9" y="147.5">AP2112K-3.3TRG1</text>
<text x="92.7" y="150.8">U3</text>
</g>
<g font-size="2.5" fill="#808080">
<text x="256.7" y="21.4">3.3V</text>
<text x="191.8" y="24.2">U4</text>
<text x="224.7" y="27.5">5V</text>
<text x="260.3" y="30" transform="rotate(-90 260.3 30)">SCL</text>
<text x="262.8" y="30" transform="rotate(-90 262.8 30)">SDA</text>
<text x="179.1" y="35.1">MOSI</text>
<text x="224.7" y="32.6">3.3V</text>
<text x="237.5" y="35.1">GND</text>
<text x="88.1" y="40">4n7F</text>
<text x="179.1" y="40.2">MISO</text>
<text x="179.1" y="37.6">MVBAT</text>
<text x="222.2" y="37.6">ENC_A</text>
<text x="224.8" y="40.2">STAT</text>
<text x="86.4" y="42.3" transform="rotate(-90 86.4 42.3)">C12</text>
<text x="179.1" y="45.3">MEDV</text>
<text x="179.1" y="47.8">ENC_B</text>
<text x="179.1" y="42.7">CS</text>
<text x="224.8" y="47.8">SDA</text>
<text x="224.8" y="42.7">ENC_S</text>
<text x="224.8" y="45.3">CLK</text>
<text x="85" y="51.1">R103K3</text>
<text x="179.1" y="50.3">EN</text>
<text x="224.8" y="50.3">SCL</text>
<text x="36.1" y="56.4">GND X2-1</text>
<text x="45.8" y="59.1">AK550/2</text>
<text x="59.7" y="57.9" transform="rotate(-90 59.7 57.9)">GND</text>
<text x="62" y="58.7">22K</text>
<text x="63.5" y="56.1">R4</text>
<text x="253.7" y="58.5">1.3&quot;OLED</text>
<text x="36.1" y="61.7">-Va</text>
<text x="42.9" y="61.4">X2-2</text>
<text x="45.8" y="64.2">AK550/2</text>
<text x="90.2" y="60.5">GND</text>
<text x="104.1" y="61.5">R13</text>
<text x="115.6" y="63">MEDV</text>
<text x="127.5" y="62.6">Pin 'GPIO0' -&gt; Net: MOSI</text>
<text x="127.5" y="65.3">Pin 'GPIO1' -&gt; Net: MVBAT</text>
<text x="178.6" y="64.3">Pull-Up no ESP32</text>
<text x="191.8" y="60.5">ESP32-C3_SUPERMINISMD</text>
<text x="36.1" y="67.1">+Va</text>
<text x="42.9" y="66.5">X4-1</text>
<text x="42.9" y="71.5">X4-2</text>
<text x="45.8" y="69.2">AK550/2</text>
<text x="62" y="68.9">22K</text>
<text x="63.5" y="71.4">R3</text>
<text x="90.1" y="70.6">3.3V</text>
<text x="104.1" y="66.3">1K</text>
<text x="127.5" y="67.9">Pin 'GPIO2' -&gt; Net: MISO</text>
<text x="127.5" y="70.6">Pin 'GPIO3' -&gt; Net: CS</text>
<text x="186.7" y="68.1">ENC_A</text>
<text x="240" y="70.6">ENC_S</text>
<text x="250.2" y="68.6">RN2A 10K</text>
<text x="36.1" y="72.4">3V3</text>
<text x="45.8" y="74.3">AK550/2</text>
<text x="59.9" y="74.8" transform="rotate(-90 59.9 74.8)">3.3V</text>
<text x="73.4" y="77.6">C13</text>
<text x="78.2" y="74.4" transform="rotate(-90 78.2 74.4)">R9</text>
<text x="83.3" y="73.4" transform="rotate(-90 83.3 73.4)">3K3</text>
<text x="99.6" y="72">C5</text>
<text x="113.6" y="72">C11</text>
<text x="127.5" y="73.3">Pin 'GPIO4' -&gt; Net: MEDV</text>
<text x="127.5" y="75.9">Pin 'GPIO5' -&gt; Net: ENC_B</text>
<text x="175.3" y="72.5">10nF</text>
<text x="184.5" y="73.1" transform="rotate(-90 184.5 73.1)">C10</text>
<text x="214.6" y="73.2">GND</text>
<text x="240" y="75.7">ENC_B</text>
<text x="250.2" y="73.7">RN2B 10K</text>
<text x="71.2" y="79.2" transform="rotate(-90 71.2 79.2)">4n7F</text>
<text x="77.5" y="83.3">GND</text>
<text x="95.2" y="83.3">GND</text>
<text x="102.2" y="80.9" transform="rotate(-90 102.2 80.9)">100nF</text>
<text x="110.5" y="83.3">GND</text>
<text x="117.4" y="78.1" transform="rotate(-90 117.4 78.1)">1nF</text>
<text x="127.5" y="78.6">Pin 'GPIO6' -&gt; Net: EN</text>
<text x="127.5" y="83.9">Pin 'GPIO7' -&gt; Net: ENC_A</text>
<text x="175.3" y="82.7">10nF</text>
<text x="184.5" y="83.3" transform="rotate(-90 184.5 83.3)">C9</text>
<text x="186.7" y="78.2">ENC_B</text>
<text x="214.6" y="78.2">ENC_S</text>
<text x="240" y="80.8">ENC_A</text>
<text x="250.2" y="78.7">RN2C 10K</text>
<text x="250.2" y="83.8">RN2D 10K</text>
<text x="79" y="89.9">3.3V</text>
<text x="127.5" y="86.6">Pin 'GPIO8' -&gt; Net: STAT -&gt;</text>
<text x="127.5" y="89.3">Ollo na medida ten unha R</text>
<text x="171.5" y="88.4">GND</text>
<text x="221.2" y="89.9">3.3V</text>
<text x="91.5" y="94.2" transform="rotate(-90 91.5 94.2)">C6</text>
<text x="93.2" y="93.3">100nF</text>
<text x="127.5" y="91.9">de 10K a 3V3 no modulo</text>
<text x="127.5" y="94.6">ESP32 supermini</text>
<text x="191.8" y="92.7">J1</text>
<text x="242.5" y="90.9">MISO</text>
<text x="250.2" y="94">RN1A 10K</text>
<text x="273.2" y="95.1" transform="rotate(-90 273.2 95.1)">3.3V</text>
<text x="59.9" y="101.6">1R</text>
<text x="82.6" y="96">3.3V</text>
<text x="97.8" y="101.1">GND</text>
<text x="127.5" y="100">Pin 'GPIO9' -&gt; Net: ENC_S</text>
<text x="179.1" y="101.1">CLK</text>
<text x="222.2" y="101.1">MISO</text>
<text x="242.5" y="96">CLK</text>
<text x="242.5" y="101.1">MOSI</text>
<text x="250.2" y="99.1">RN1B 10K</text>
<text x="32.8" y="107.1">X1-2</text>
<text x="60.2" y="107.2">R8</text>
<text x="70.2" y="103.4" transform="rotate(-90 70.2 103.4)">100nF</text>
<text x="90.2" y="106.2">SDA</text>
<text x="127.5" y="102.6">Pin 'GPIO10' -&gt; Net: CLK</text>
<text x="127.5" y="105.3">Pin 'GPIO20' -&gt; Net: SDA</text>
<text x="127.5" y="108">Pin 'GPIO21' -&gt; Net: SCL</text>
<text x="179.1" y="106.2">MOSI</text>
<text x="250.2" y="104.1">RN1C 10K</text>
<text x="32.8" y="112.1">X1-1</text>
<text x="47.8" y="113.6" transform="rotate(-90 47.8 113.6)">- Amp +</text>
<text x="52.3" y="113.5" transform="rotate(-90 52.3 113.5)">0,1 OHms</text>
<text x="55.6" y="111.2" transform="rotate(-90 55.6 111.2)">R100</text>
<text x="59.9" y="111.8">1R</text>
<text x="70.5" y="108.9" transform="rotate(-90 70.5 108.9)">C3</text>
<text x="90.2" y="108.7">SCL</text>
<text x="224.8" y="108.7">CS</text>
<text x="247.6" y="113.8">SDA</text>
<text x="250.2" y="109.2">RN1D 10K</text>
<text x="60.2" y="117.4">R7</text>
<text x="255.7" y="119.9">R18</text>
<text x="256" y="117.3">4K7</text>
<text x="191.7" y="121.4">104031-0811</text>
<text x="224.8" y="121.4">GND</text>
<text x="247.6" y="121.4">SCL</text>
<text x="256" y="125">4K7</text>
<text x="77.5" y="129">GND</text>
<text x="255.7" y="127.5">R19</text>
<text x="38.1" y="134.7">BAT</text>
<text x="38.1" y="137.4">LIPO</text>
<text x="36.8" y="138.6" transform="rotate(-90 36.8 138.6)">JP1</text>
<text x="61.5" y="142.5">F1</text>
<text x="26.7" y="149.4">GND</text>
<text x="58.5" y="148.1">050-KX</text>
<text x="117.9" y="149.6">AO3401</text>
<text x="121.5" y="147.3">T1</text>
<text x="29.2" y="154.4">5V</text>
<text x="59.7" y="154.4">VBAT</text>
<text x="129.8" y="150.9">3.3V</text>
<text x="21.6" y="159.4" transform="rotate(-90 21.6 159.4)">STAT</text>
<text x="70.5" y="159.7" transform="rotate(-90 70.5 159.7)">C2</text>
<text x="76.8" y="158.3">C4</text>
<text x="82.6" y="157.7">R11</text>
<text x="132.6" y="158.3">C7</text>
<text x="138.7" y="161.8">MVBAT</text>
<text x="140.8" y="156.9">R17</text>
<text x="152.1" y="158.7" transform="rotate(-90 152.1 158.7)">47K</text>
<text x="154.9" y="161.6">C8</text>
<text x="161.2" y="159.5">5V</text>
<text x="23.1" y="163">10K</text>
<text x="63.2" y="166.3" transform="rotate(-90 63.2 166.3)">5K R6</text>
<text x="79.4" y="165.8" transform="rotate(-90 79.4 165.8)">10uF</text>
<text x="86.1" y="163.8" transform="rotate(-90 86.1 163.8)">10K</text>
<text x="90.1" y="167.4" transform="rotate(-90 90.1 167.4)">EN</text>
<text x="118.1" y="162">5V</text>
<text x="135.2" y="165.8" transform="rotate(-90 135.2 165.8)">10uF</text>
<text x="169.5" y="162.2" transform="rotate(-90 169.5 162.2)">C1</text>
<text x="27.7" y="169.1" transform="rotate(-90 27.7 169.1)">R2</text>
<text x="36.9" y="169.6">IC1</text>
<text x="70.2" y="169.4" transform="rotate(-90 70.2 169.4)">100nF</text>
<text x="121.6" y="168.9" transform="rotate(-90 121.6 168.9)">100K</text>
<text x="124.2" y="169.1" transform="rotate(-90 124.2 169.1)">R15</text>
<text x="142.4" y="168.4">R16</text>
<text x="152.1" y="168.9" transform="rotate(-90 152.1 168.9)">47K</text>
<text x="160.6" y="169.4" transform="rotate(-90 160.6 169.4)">100nF</text>
<text x="169.3" y="171.9" transform="rotate(-90 169.3 171.9)">100nF</text>
<text x="54.7" y="174.7">GND</text>
<text x="64.8" y="174.7">GND</text>
<text x="72.4" y="174.7">GND</text>
<text x="85.1" y="177.8">MSK-12C02</text>
<text x="86.7" y="175.5">SW1</text>
<text x="110.5" y="177.3">GND</text>
<text x="163.8" y="174.7">GND</text>
<text x="95.8" y="185.8">H1</text>
</g>
<g font-size="2.5" fill="#f00">
<text x="76.7" y="35.3">mellor non superar 16V5</text>
<text x="76.8" y="32.7">Vmedida max = 20V pero</text>
</g>
<text font-size="2.5" fill="#800000" x="37.3" y="151.1">MCP73831/2</text>
<g font-size="2.1" fill="#808080">
<text x="212.1" y="28.2">5V</text>
<text x="219.5" y="27.1">5V</text>
<text x="219.5" y="29.7">G</text>
<text x="188.2" y="34.7">0</text>
<text x="194.1" y="35.9">GPIO0</text>
<text x="209.8" y="30.8">GND</text>
<text x="210.9" y="33.3">3V3</text>
<text x="219.5" y="32.2">3.3</text>
<text x="254.8" y="35.3" transform="rotate(-90 254.8 35.3)">GND</text>
<text x="257.4" y="35.3" transform="rotate(-90 257.4 35.3)">VCC</text>
<text x="259.9" y="35.3" transform="rotate(-90 259.9 35.3)">SCL</text>
<text x="262.5" y="35.3" transform="rotate(-90 262.5 35.3)">SDA</text>
<text x="188.2" y="37.3">1</text>
<text x="188.2" y="39.8">2</text>
<text x="194.1" y="38.4">GPIO1</text>
<text x="194.1" y="40.9">GPIO2</text>
<text x="208" y="38.4">GPIO7</text>
<text x="208" y="40.9">GPIO8</text>
<text x="219.5" y="37.3">7</text>
<text x="219.5" y="39.8">8</text>
<text x="188.2" y="42.3">3</text>
<text x="188.2" y="44.9">4</text>
<text x="188.2" y="47.4">5</text>
<text x="194.1" y="43.5">GPIO3</text>
<text x="194.1" y="46">GPIO4</text>
<text x="206.8" y="46">GPIO10</text>
<text x="208" y="43.5">GPIO9</text>
<text x="219.5" y="42.3">9</text>
<text x="219.5" y="44.9">10</text>
<text x="219.5" y="47.4">20</text>
<text x="255.9" y="44.9" transform="rotate(-90 255.9 44.9)">GND</text>
<text x="258.5" y="44.6" transform="rotate(-90 258.5 44.6)">VCC</text>
<text x="261" y="44.3" transform="rotate(-90 261 44.3)">SCL</text>
<text x="263.6" y="44.5" transform="rotate(-90 263.6 44.5)">SDA</text>
<text x="188.2" y="50">6</text>
<text x="194.1" y="48.6">GPIO5</text>
<text x="194.1" y="51.1">GPIO6</text>
<text x="206.8" y="48.6">GPIO20</text>
<text x="206.8" y="51.1">GPIO21</text>
<text x="219.5" y="50">21</text>
<text x="89.8" y="58.1" transform="rotate(-90 89.8 58.1)">5</text>
<text x="83.5" y="65.2">3</text>
<text x="83.5" y="60.1">4</text>
<text x="95.6" y="62.7">1</text>
<text x="251.1" y="65.2">1</text>
<text x="258.1" y="65.2">8</text>
<text x="89.8" y="69.1" transform="rotate(-90 89.8 69.1)">2</text>
<text x="201.7" y="68.8">A</text>
<text x="251.1" y="70.3">2</text>
<text x="258.1" y="70.3">7</text>
<text x="201.7" y="73.9">C</text>
<text x="251.1" y="75.4">3</text>
<text x="258.1" y="75.4">6</text>
<text x="201.7" y="79">B</text>
<text x="251.1" y="80.4">4</text>
<text x="258.1" y="80.4">5</text>
<text x="219.5" y="95.7">4</text>
<text x="251.1" y="90.6">1</text>
<text x="251.1" y="95.7">2</text>
<text x="258.1" y="90.6">8</text>
<text x="258.1" y="95.7">7</text>
<text x="79.6" y="98.2" transform="rotate(-90 79.6 98.2)">4</text>
<text x="188.2" y="100.8">5</text>
<text x="194.1" y="101.9">CLK</text>
<text x="209.3" y="101.9">DAT0</text>
<text x="210.1" y="96.8">VDD</text>
<text x="219.5" y="100.8">7</text>
<text x="251.1" y="100.8">3</text>
<text x="258.1" y="100.8">6</text>
<text x="70.8" y="103.3">1</text>
<text x="74.8" y="104.4">IN+</text>
<text x="80.7" y="106.9">SDA</text>
<text x="80.8" y="103.8" transform="rotate(-90 80.8 103.8)">VS</text>
<text x="88" y="105.8">6</text>
<text x="188.2" y="105.8">3</text>
<text x="194.1" y="106.9">CMD</text>
<text x="209.3" y="106.9">DAT2</text>
<text x="209.3" y="104.4">DAT1</text>
<text x="219.5" y="105.8">1</text>
<text x="219.5" y="103.3">8</text>
<text x="251.1" y="105.8">4</text>
<text x="258.1" y="105.8">5</text>
<text x="70.8" y="113.5">2</text>
<text x="80.9" y="109.5">SCL</text>
<text x="88" y="113.5">7</text>
<text x="88" y="108.4">5</text>
<text x="187" y="113.5">10</text>
<text x="188.2" y="110.9">9</text>
<text x="194.1" y="112">SW-1</text>
<text x="205.5" y="109.5">CD/DAT3</text>
<text x="219.5" y="108.4">2</text>
<text x="219.5" y="113.5">6</text>
<text x="74.8" y="114.6">IN-</text>
<text x="80.8" y="116.5" transform="rotate(-90 80.8 116.5)">GND</text>
<text x="82.6" y="114.6">A0</text>
<text x="82.6" y="117.1">A1</text>
<text x="88" y="116">8</text>
<text x="194.1" y="114.6">SW-2</text>
<text x="209.8" y="117.1">GND</text>
<text x="210.4" y="114.6">VSS</text>
<text x="219.5" y="116">G1*4</text>
<text x="79.6" y="120.4" transform="rotate(-90 79.6 120.4)">3</text>
<text x="28.9" y="142.7" transform="rotate(-90 28.9 142.7)">1</text>
<text x="31.4" y="142.7" transform="rotate(-90 31.4 142.7)">2</text>
<text x="33.3" y="154.1">4</text>
<text x="39.2" y="155.2">VDDVBAT</text>
<text x="54.4" y="154.1">3</text>
<text x="89.2" y="154.1">1</text>
<text x="95.1" y="155.2">VIN VOUT</text>
<text x="110.2" y="154.1">5</text>
<text x="43.2" y="160.2">PROG</text>
<text x="54.4" y="159.1">5</text>
<text x="89.2" y="159.1">3</text>
<text x="95.1" y="160.2">EN</text>
<text x="33.3" y="164.2">1</text>
<text x="39.2" y="165.3">STAT VSS</text>
<text x="54.4" y="164.2">2</text>
<text x="100.7" y="165.3">GND</text>
<text x="110.2" y="164.2">2</text>
</g>
<g font-size="2" fill="#808080">
<text x="92.7" y="68">U1</text>
<text x="86" y="83" transform="rotate(-90 86 83)">LMC7101BIM5</text>
</g>
<g font-size="1.8" fill="#808080">
<text x="193.3" y="82.8">ROTARTY_ENCODER</text>
<text x="208" y="84.6">SW2</text>
</g>
</svg>
